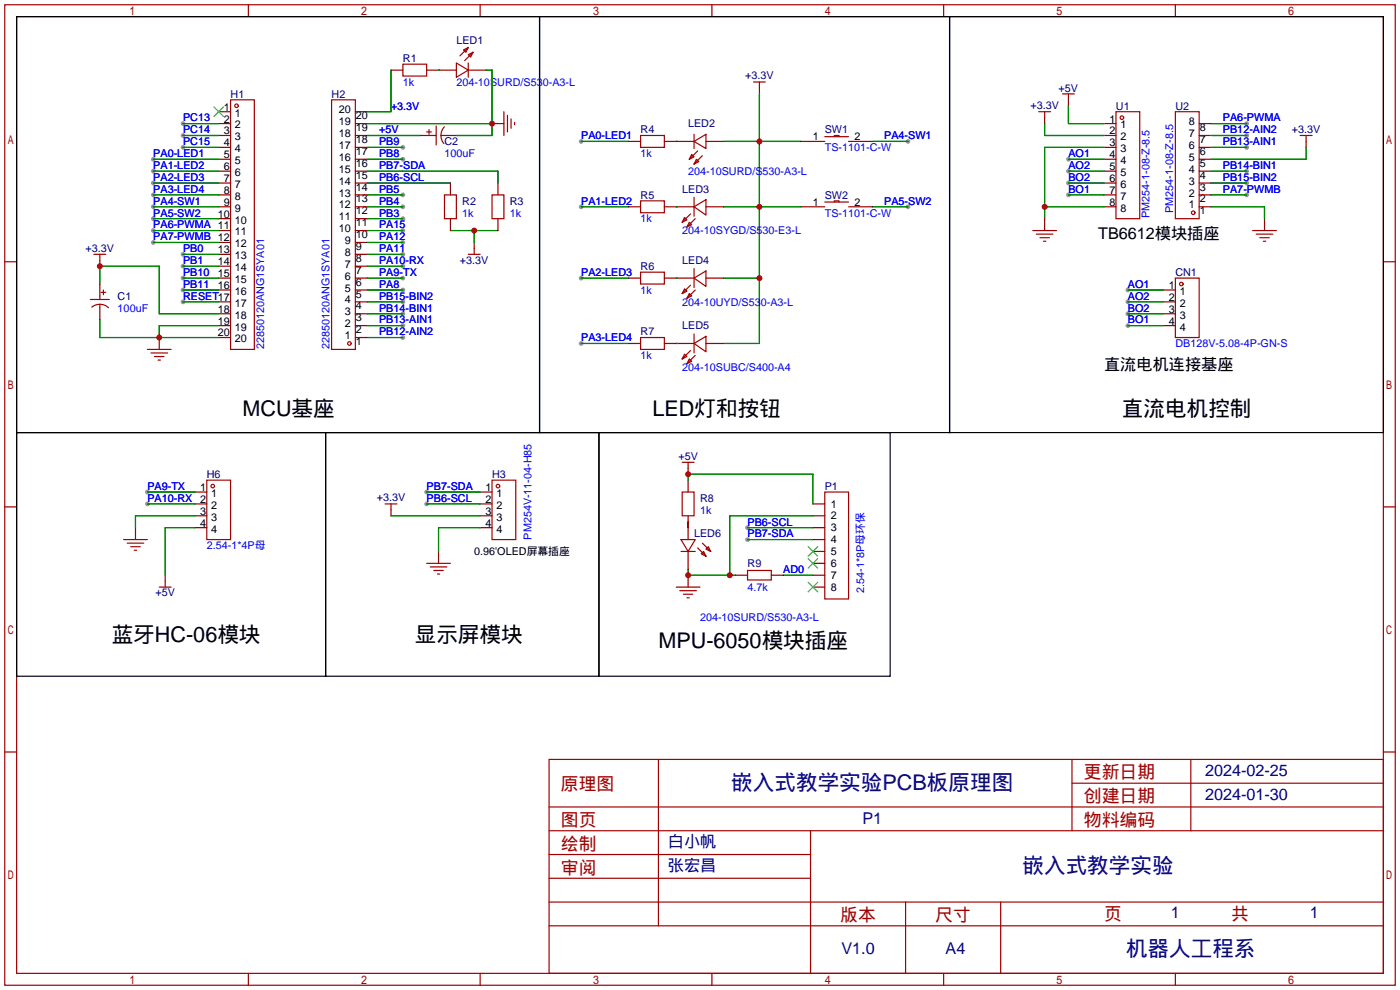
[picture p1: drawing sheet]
<svg xmlns="http://www.w3.org/2000/svg" width="299mm" height="212mm" viewBox="0 0 299 212" stroke-linecap="round" stroke-linejoin="round" font-family="sans-serif">
<g fill="#999">
<circle cx="39.1" cy="26.4" r=".51"/>
<circle cx="39.1" cy="29" r=".51"/>
<circle cx="39.1" cy="31.5" r=".51"/>
<circle cx="32.8" cy="34" r=".51"/>
<circle cx="32.8" cy="36.6" r=".51"/>
<circle cx="86.1" cy="31.5" r=".51"/>
<circle cx="86.1" cy="34" r=".51"/>
<circle cx="86.1" cy="41.7" r=".51"/>
<circle cx="86.1" cy="44.2" r=".51"/>
<circle cx="86.1" cy="46.7" r=".51"/>
<circle cx="86.1" cy="49.3" r=".51"/>
<circle cx="86.1" cy="51.8" r=".51"/>
<circle cx="86.1" cy="54.4" r=".51"/>
<circle cx="86.1" cy="56.9" r=".51"/>
<circle cx="86.1" cy="59.4" r=".51"/>
<circle cx="86.1" cy="62" r=".51"/>
<circle cx="86.1" cy="64.5" r=".51"/>
<circle cx="86.1" cy="67.1" r=".51"/>
<circle cx="86.1" cy="69.6" r=".51"/>
<circle cx="86.1" cy="72.1" r=".51"/>
<circle cx="32.8" cy="49.3" r=".51"/>
<circle cx="39.1" cy="59.4" r=".51"/>
<circle cx="39.1" cy="64.5" r=".51"/>
<circle cx="39.1" cy="62" r=".51"/>
<circle cx="39.1" cy="56.9" r=".51"/>
<circle cx="32.8" cy="51.8" r=".51"/>
<circle cx="39.1" cy="54.4" r=".51"/>
<circle cx="32.8" cy="46.7" r=".51"/>
<circle cx="32.8" cy="44.2" r=".51"/>
<circle cx="32.8" cy="41.7" r=".51"/>
<circle cx="32.8" cy="39.1" r=".51"/>
<circle cx="124.2" cy="30.2" r=".51"/>
<circle cx="124.2" cy="44.2" r=".51"/>
<circle cx="124.2" cy="59.4" r=".51"/>
<circle cx="124.2" cy="73.4" r=".51"/>
<circle cx="194.1" cy="30.2" r=".51"/>
<circle cx="194.1" cy="44.2" r=".51"/>
<circle cx="228.3" cy="34" r=".51"/>
<circle cx="228.3" cy="36.6" r=".51"/>
<circle cx="228.3" cy="39.1" r=".51"/>
<circle cx="228.3" cy="41.7" r=".51"/>
<circle cx="266.4" cy="26.4" r=".51"/>
<circle cx="266.4" cy="29" r=".51"/>
<circle cx="266.4" cy="31.5" r=".51"/>
<circle cx="266.4" cy="36.6" r=".51"/>
<circle cx="266.4" cy="39.1" r=".51"/>
<circle cx="266.4" cy="41.7" r=".51"/>
<circle cx="31.5" cy="105.2" r=".51"/>
<circle cx="31.5" cy="107.7" r=".51"/>
<circle cx="91.2" cy="107.7" r=".51"/>
<circle cx="91.2" cy="105.2" r=".51"/>
<circle cx="159.8" cy="115.3" r=".51"/>
<circle cx="159.8" cy="112.8" r=".51"/>
<circle cx="241" cy="62" r=".51"/>
<circle cx="241" cy="64.5" r=".51"/>
<circle cx="241" cy="67.1" r=".51"/>
<circle cx="241" cy="69.6" r=".51"/>
</g>
<g fill="none" stroke="#a10000" stroke-width=".25">
<path d="M1 1h297.2v209.6h-297.2zM3.6 3.6h292.1v204.4h-292.1zM53.1 1v2.6M86.1 13.7h5.1v2.6h-5.1zM97.5 13.5l2.6 1.5-2.6 1.5zM99.1 10.7l1-.5-.5 1zM100.1 11.7l1-.5-.5 1zM100.1 10.2l-1.8 1.7M100.1 13.5v3M101.1 11.2l-1.8 1.8M102.6 1v2.6M152.1 1v2.6"/>
<path d="M161 17.5h2.6M162.3 17.5v1.3M201.7 1v2.6M251.2 1v2.6M49.3 21.3h5.1v53.4h-5.1zM70.9 21.3h5v53.4h-5zM91.2 28.2h1M91.7 27.7v1M92.5 29h.7M93.2 26.9v4.1M94.2 29h.8M95 27.1a2.74 2.74 0 0 0-.2 3.6"/>
<path d="M107.7 23.9v5.1M108.5 24.6v3.6M109.2 25.4v2M110 26.2v.5M136.9 29h5.1v2.5h-5.1zM147.8 33l.5 .5-1 .5zM148.3 30.2l2.6-1.5v3.1zM148.3 28.7v3.1M148.8 34l.6 .5-1.1 .6zM149.1 32.3l-1.8 1.7M150.1 33.3l-1.8 1.8M176.3 29.2h5.1"/>
<path d="M178.3 29.2v-.2h1v.2M222 23.9h2.5M223.3 23.9v1.2M227.1 20.1h2.5M228.3 20.1v1.2M238.5 23.9h5.1v22.8h-5.1zM251.2 23.9h5.1v22.8h-5.1zM277.9 29h2.5M279.1 29v1.2M1 55.9h2.6M20.1 54.4h2.5M21.3 54.4v1.2"/>
<path d="M95 41.7h2.5v5h-2.5zM100.1 54.4h2.5M101.3 53.1v1.3M105.2 41.7h2.5v5h-2.5zM136.9 42.9h5.1v2.6h-5.1zM136.9 58.2h5.1v2.5h-5.1zM146.3 46.5l.5 .5-1 .5zM147.3 47.5l.5 .5-1 .5zM147.6 45.7l-1.8 1.8M148.3 44.2l2.6-1.5v3.3zM148.3 59.4l2.6-1.5v3.3zM148.3 42.2v4"/>
<path d="M148.3 57.4v4.1M148.6 46.7l-1.8 1.8M176.3 43.2h5.1M178.3 43.2v-.3h1v.3M220.7 49.3h5.1M221.5 50h3.5M222.2 50.8h2.1M223 51.6h.5M251.2 59.4h5.1v12.7h-5.1zM267.7 49.3h5.1M268.5 50h3.5M269.2 50.8h2.1"/>
<path d="M270 51.6h.5M295.7 55.9h2.5M19.3 64h4.1M19.6 65.6a2.74 2.74 0 0 1 3.6 .2M21.3 63.2v.8M21.3 65v.8M21.6 62.5h1M22.1 62v1M31.5 74.7h5.1M32.3 75.4h3.5M33 76.2h2.1M33.8 77h.5"/>
<path d="M136.9 72.1h5.1v2.6h-5.1zM146.3 61.7l.5 .5-1 .5zM146.3 75.7l.5 .5-1 .5zM147.3 62.7l.5 .5-1 .6zM147.3 76.7l.5 .5-1 .5zM147.6 61l-1.8 1.7M147.6 74.9l-1.8 1.8M148.3 73.4l2.6-1.5v3.3zM148.3 71.4v4M148.6 62l-1.8 1.8M148.6 75.9l-1.8 1.8M145.8 98.8h2.5"/>
<path d="M147.1 98.8v1.3M1 108.3h2.6M26.4 115.3h5.1M27.2 116.1h3.5M27.9 116.8h2.1M28.7 117.6h.5M44.2 102.6h5.1v12.7h-5.1zM82.3 107.7h2.5M83.6 107.7v1.3M105.2 102.6h5v12.7h-5zM145.5 115.3h3.1l-1.5 2.6zM145.5 117.9h3.1"/>
<path d="M145.8 105.2h2.5v5h-2.5zM149.1 117.1l1.8 1.8M149.9 118.4l.5-.5 .5 1zM150.1 116.1l1.8 1.8M150.9 117.3l.5-.5 .5 1.1zM176.3 105.2h5.1v22.8h-5.1zM295.7 108.3h2.5M34 125.5h2.6M35.3 124.2v1.3M91.2 120.4h5.1M91.9 121.2h3.6M92.7 121.9h2"/>
<path d="M93.5 122.7h.5M144.5 125.5h5.1M145.3 126.2h3.5M146 127h2.1M146.8 127.8h.5M159.8 121.9h5v2.1h-5zM1 160.7h2.6M117.3 162.3h178.4v45.7h-178.4zM117.3 177.5h178.4M117.3 172.5h178.4M140.7 162.3v35.6M173.2 177.5v30.5"/>
<path d="M229.1 162.3v15.2M229.1 167.4h66.6M254.5 162.3v15.2M295.7 160.7h2.5M117.3 182.6h55.9M117.3 197.9h178.4M117.3 192.8h178.4M117.3 187.7h55.9M193.5 192.8v15.2M213.9 192.8v15.2M53.1 208v2.6M102.6 208v2.6"/>
<path d="M152.1 208v2.6M201.7 208v2.6M251.2 208v2.6"/>
<circle cx="50.5" cy="22.6" r=".38"/>
<circle cx="239.8" cy="25.1" r=".38"/>
<circle cx="255" cy="45.5" r=".38"/>
<circle cx="74.7" cy="73.4" r=".38"/>
<circle cx="252.5" cy="60.7" r=".38"/>
<circle cx="45.5" cy="103.9" r=".38"/>
<circle cx="106.4" cy="103.9" r=".38"/>
</g>
<g fill="none" stroke="#870000" stroke-width=".25">
<path d="M83.6 15h2.5M91.2 15h6.3M100.1 15h3.8M162.3 18.8v1.3M46.7 23.9h2.6M46.7 26.4h2.6M46.7 29h2.6M46.7 31.5h2.6M46.7 34h2.6M46.7 36.6h2.6M46.7 39.1h2.6M75.9 23.9h2.6"/>
<path d="M75.9 26.4h2.6M75.9 29h2.6M75.9 31.5h2.6M75.9 34h2.6M75.9 36.6h2.6M75.9 39.1h2.6M89.9 29h2.6M95 29h2.5M96.3 39.1v2.6M105.2 26.4h2.5M106.4 39.1v2.6M134.4 30.2h2.5"/>
<path d="M142 30.2h6.3M150.9 30.2h3.8M171.2 30.2h5.1M181.4 30.2h5M223.3 25.1v1.3M228.3 21.3v1.3M236 26.4h2.5M236 29h2.5M236 31.5h2.5M236 34h2.5M236 36.6h2.5M236 39.1h2.5"/>
<path d="M256.3 26.4h2.5M256.3 29h2.5M256.3 31.5h2.5M256.3 34h2.5M256.3 36.6h2.5M256.3 39.1h2.5M279.1 30.2v1.3M21.3 55.6v1.3M46.7 41.7h2.6M46.7 44.2h2.6M46.7 46.7h2.6M46.7 49.3h2.6"/>
<path d="M46.7 51.8h2.6M46.7 54.4h2.6M46.7 56.9h2.6M46.7 59.4h2.6M75.9 41.7h2.6M75.9 44.2h2.6M75.9 46.7h2.6M75.9 49.3h2.6M75.9 51.8h2.6M75.9 54.4h2.6M75.9 56.9h2.6M75.9 59.4h2.6"/>
<path d="M96.3 46.7v2.6M101.3 51.8v1.3M106.4 46.7v2.6M134.4 44.2h2.5M134.4 59.4h2.5M142 44.2h6.3M142 59.4h6.3M150.9 44.2h3.8M150.9 59.4h3.8M171.2 44.2h5.1M181.4 44.2h5M223.3 46.7v2.6"/>
<path d="M236 41.7h2.5M236 44.2h2.5M256.3 41.7h2.5M256.3 44.2h2.5M270.3 46.7v2.6M21.3 60.7v2.5M21.3 65.8v2.5M34 72.1v2.6M46.7 62h2.6M46.7 64.5h2.6M46.7 67.1h2.6M46.7 69.6h2.6"/>
<path d="M46.7 72.1h2.6M75.9 62h2.6M75.9 64.5h2.6M75.9 67.1h2.6M75.9 69.6h2.6M75.9 72.1h2.6M134.4 73.4h2.5M142 73.4h6.3M150.9 73.4h3.8M248.7 62h2.5M248.7 64.5h2.5M248.7 67.1h2.5"/>
<path d="M248.7 69.6h2.5M29 112.8v2.5M41.7 105.2h2.5M41.7 107.7h2.5M41.7 110.2h2.5M41.7 112.8h2.5M83.6 109v1.2M93.7 117.9v2.5M102.6 105.2h2.6M102.6 107.7h2.6M102.6 110.2h2.6M102.6 112.8h2.6"/>
<path d="M147.1 100.1v1.2M147.1 102.6v2.6M147.1 110.2v5.1M147.1 117.9v3.8M173.7 107.7h2.6M173.7 110.2h2.6M173.7 112.8h2.6M173.7 115.3h2.6M173.7 117.9h2.6M35.3 122.9v1.3M147.1 122.9v2.6M157.2 122.9h2.6"/>
<path d="M164.8 122.9h2.6M173.7 120.4h2.6M173.7 122.9h2.6M173.7 125.5h2.6"/>
</g>
<path d="M45.7 22.9l2.1 2M47.8 22.9l-2.1 2M172.7 116.8l2.1 2.1M172.7 119.4l2.1 2M174.8 116.8l-2.1 2.1M174.8 119.4l-2.1 2M172.7 124.5l2.1 2M174.8 124.5l-2.1 2" fill="none" stroke="#3c3" stroke-width=".25"/>
<g fill="none" stroke="#008700" stroke-width=".25">
<path d="M83.6 15v8.9h-5.1M93.7 15h.1M103.9 15h1.3v14h-7.7M32.8 34h13.9M32.8 36.6h13.9M32.8 39.1h13.9M39.1 26.4h7.6M39.1 29h7.6M39.1 31.5h7.6M78.5 26.4h26.7M78.5 29h11.4M78.5 31.5h7.6"/>
<path d="M78.5 34h7.6M78.5 36.6h27.9v2.5M78.5 39.1h17.8M124.2 30.2h10.2M144.5 30.2h.1M154.7 30.2h16.5M162.3 20.1v53.3h-7.6M186.4 30.2h7.7M223.3 26.4v2.6h12.7M228.3 22.6v3.8h7.7M228.3 34h7.7M228.3 36.6h7.7"/>
<path d="M228.3 39.1h7.7M236 31.5h-12.7v15.2M258.8 26.4h7.6M258.8 29h7.6M258.8 31.5h7.6M258.8 36.6h7.6M258.8 39.1h7.6M279.1 31.5v2.5h-20.3M32.8 41.7h13.9M32.8 44.2h13.9M32.8 46.7h13.9M32.8 49.3h13.9"/>
<path d="M32.8 51.8h13.9M39.1 54.4h7.6M39.1 56.9h7.6M39.1 59.4h7.6M78.5 41.7h7.6M78.5 44.2h7.6M78.5 46.7h7.6M78.5 49.3h7.6M78.5 51.8h7.6M78.5 54.4h7.6M78.5 56.9h7.6M78.5 59.4h7.6"/>
<path d="M96.3 49.3h10.1M101.3 49.3v2.5M124.2 44.2h10.2M124.2 59.4h10.2M144.5 44.2h.1M144.5 59.4h.1M154.7 44.2h16.5M154.7 59.4h7.6M186.4 44.2h7.7M223.3 44.2h12.7M228.3 41.7h7.7M258.8 41.7h7.6"/>
<path d="M258.8 44.2h11.5v2.5M21.3 60.7v-3.8h12.7v10.2h12.7M21.3 68.3v3.8h25.4M39.1 62h7.6M39.1 64.5h7.6M46.7 69.6h-12.7v2.5M78.5 62h7.6M78.5 64.5h7.6M78.5 67.1h7.6M78.5 69.6h7.6M78.5 72.1h7.6M124.2 73.4h10.2"/>
<path d="M144.5 73.4h.1M241 62h7.7M241 64.5h7.7M241 67.1h7.7M241 69.6h7.7M31.5 105.2h10.2M31.5 107.7h10.2M41.7 110.2h-12.7v2.6M41.7 112.8h-6.4v10.1M83.6 110.2h19M91.2 105.2h11.4M91.2 107.7h11.4"/>
<path d="M102.6 112.8h-8.9v5.1M147.1 102.6v-1.3h26.6v6.4M147.1 111.5v1.3M159.8 115.3h13.9M159.8 112.8h13.9M173.7 110.2h-17.7v12.7M147.1 121.7v1.2h10.1M167.4 122.9h6.3"/>
</g>
<path d="M3.6 3.6h111.7v88.9h-111.7zM115.3 3.6h87.6v88.9h-87.6zM202.9 3.6h92.8v88.9h-92.8zM3.6 92.5h66v52h-66zM69.6 92.5h58.4v52h-58.4zM128 92.5h62.2v52h-62.2z" fill="none" stroke="#000" stroke-width=".25"/>
<g fill="#c00">
<circle cx="162.3" cy="30.2" r=".63"/>
<circle cx="162.3" cy="44.2" r=".63"/>
<circle cx="162.3" cy="59.4" r=".63"/>
<circle cx="223.3" cy="44.2" r=".63"/>
<circle cx="156" cy="122.9" r=".63"/>
<circle cx="147.1" cy="122.9" r=".63"/>
<circle cx="101.3" cy="49.3" r=".63"/>
<circle cx="34" cy="72.1" r=".63"/>
<circle cx="21.3" cy="56.9" r=".63"/>
<circle cx="147.1" cy="101.3" r=".63"/>
<circle cx="105.2" cy="26.4" r=".63"/>
</g>
<g font-size="4.6">
<text x="51.8" y="89">MCU基座</text>
<text x="139.4" y="89">LED灯和按钮</text>
<text x="239.8" y="89">直流电机控制</text>
<text x="23.9" y="137.3">蓝牙HC-06模块</text>
<text x="88.6" y="137.3">显示屏模块</text>
<text x="140.7" y="138.5">MPU-6050模块插座</text>
</g>
<g font-size="4.6" fill="#000080">
<text x="156.3" y="168.8">嵌入式教学实验PCB板原理图</text>
<text x="218.5" y="186.6">嵌入式教学实验</text>
<text x="240.7" y="204.3">机器人工程系</text>
</g>
<g font-size="3.8" fill="#a00000">
<text x="231.6" y="166.4">更新日期</text>
<text x="119.9" y="168.9">原理图</text>
<text x="231.6" y="171.5">创建日期</text>
<text x="119.9" y="176.5">图页</text>
<text x="231.6" y="176.5">物料编码</text>
<text x="119.9" y="181.6">绘制</text>
<text x="119.9" y="186.7">审阅</text>
<text x="179.6" y="196.9">版本</text>
<text x="199.9" y="196.9">尺寸</text>
<text x="236" y="196.6">页</text>
<text x="263.1" y="196.6">共</text>
</g>
<g font-size="3.5">
<text x="234.7" y="51.1">TB6612模块插座</text>
<text x="236" y="79.1">直流电机连接基座</text>
</g>
<g font-size="3.5" fill="#000080">
<text x="257.6" y="165.9">2024-02-25</text>
<text x="257.6" y="171">2024-01-30</text>
<text x="184.3" y="176">P1</text>
<text x="142.7" y="181.1">白小帆</text>
<text x="142.7" y="186.2">张宏昌</text>
<text x="250.2" y="196.1">1</text>
<text x="280" y="196.1">1</text>
<text x="179.8" y="204">V1.0</text>
<text x="202.1" y="204">A4</text>
</g>
<g font-size="2.3" fill="#000080">
<text x="97.5" y="9.4">LED1</text>
<text x="86.1" y="13.3">R1</text>
<text x="159.3" y="16.9">+3.3V</text>
<text x="49.3" y="20.9">H1</text>
<text x="70.9" y="20.9">H2</text>
<text x="220.2" y="23.3">+3.3V</text>
<text x="226.3" y="19.6">+5V</text>
<text x="238.5" y="23.4">U1</text>
<text x="251.2" y="23.4">U2</text>
<text x="136.9" y="28.5">R4</text>
<text x="147.1" y="27.2">LED2</text>
<text x="176.3" y="28.5">SW1</text>
<text x="276.1" y="28.5">+3.3V</text>
<text x="95" y="31">C2</text>
<text x="145.8" y="41.2">LED3</text>
<text x="98.8" y="43.7">R2</text>
<text x="109" y="43.7">R3</text>
<text x="136.9" y="42.5">R5</text>
<text x="176.3" y="42.5">SW2</text>
<text x="18.3" y="53.8">+3.3V</text>
<text x="98.3" y="56.3">+3.3V</text>
<text x="136.9" y="57.7">R6</text>
<text x="145.8" y="56.4">LED4</text>
<text x="251.2" y="59">CN1</text>
<text x="25.1" y="64.1">C1</text>
<text x="136.9" y="71.7">R7</text>
<text x="145.8" y="70.4">LED5</text>
<text x="145" y="98.2">+5V</text>
<text x="44.2" y="102.2">H6</text>
<text x="80.5" y="107.1">+3.3V</text>
<text x="105.2" y="102.2">H3</text>
<text x="149.6" y="107.2">R8</text>
<text x="176.3" y="104.7">P1</text>
<text x="148.3" y="114.9">LED6</text>
<text x="159.8" y="121.2">R9</text>
<text x="33.2" y="127.3">+5V</text>
</g>
<g font-size="2.3">
<text x="47.9" y="23.6">1</text>
<text x="47.9" y="26.2">2</text>
<text x="47.9" y="28.7">3</text>
<text x="50.2" y="24.9">1</text>
<text x="50.2" y="27.5">2</text>
<text x="50.2" y="30">3</text>
<text x="72.4" y="29.3">18</text>
<text x="72.4" y="26.8">19</text>
<text x="72.4" y="24.2">20</text>
<text x="76.1" y="28">19</text>
<text x="76.1" y="25.5">20</text>
<text x="173.7" y="30">1</text>
<text x="182.6" y="30">2</text>
<text x="237.1" y="26.2">1</text>
<text x="237.1" y="28.7">2</text>
<text x="239.4" y="27.5">1</text>
<text x="239.4" y="30">2</text>
<text x="254.1" y="29.3">7</text>
<text x="254.1" y="26.8">8</text>
<text x="256.4" y="28">8</text>
<text x="47.9" y="31.3">4</text>
<text x="47.9" y="33.8">5</text>
<text x="50.2" y="32.5">4</text>
<text x="50.2" y="35.1">5</text>
<text x="72.4" y="34.4">16</text>
<text x="72.4" y="31.8">17</text>
<text x="76.1" y="35.7">16</text>
<text x="76.1" y="33.1">17</text>
<text x="76.1" y="30.6">18</text>
<text x="237.1" y="31.3">3</text>
<text x="237.1" y="33.8">4</text>
<text x="239.4" y="32.5">3</text>
<text x="239.4" y="35.1">4</text>
<text x="254.1" y="34.4">5</text>
<text x="254.1" y="31.8">6</text>
<text x="256.4" y="35.7">5</text>
<text x="256.4" y="33.1">6</text>
<text x="256.4" y="30.6">7</text>
<text x="47.9" y="36.3">6</text>
<text x="47.9" y="38.9">7</text>
<text x="47.9" y="41.4">8</text>
<text x="50.2" y="37.6">6</text>
<text x="50.2" y="40.2">7</text>
<text x="72.4" y="39.5">14</text>
<text x="72.4" y="36.9">15</text>
<text x="76.1" y="40.7">14</text>
<text x="76.1" y="38.2">15</text>
<text x="237.1" y="36.3">5</text>
<text x="237.1" y="38.9">6</text>
<text x="237.1" y="41.4">7</text>
<text x="239.4" y="37.6">5</text>
<text x="239.4" y="40.2">6</text>
<text x="254.1" y="39.5">3</text>
<text x="254.1" y="36.9">4</text>
<text x="256.4" y="40.7">3</text>
<text x="256.4" y="38.2">4</text>
<text x="46.6" y="46.5">10</text>
<text x="47.9" y="44">9</text>
<text x="50.2" y="42.7">8</text>
<text x="50.2" y="45.2">9</text>
<text x="50.2" y="47.8">10</text>
<text x="72.4" y="47.1">11</text>
<text x="72.4" y="44.5">12</text>
<text x="72.4" y="42">13</text>
<text x="76.1" y="45.8">12</text>
<text x="76.1" y="43.3">13</text>
<text x="173.7" y="44">1</text>
<text x="182.6" y="44">2</text>
<text x="237.1" y="44">8</text>
<text x="239.4" y="42.7">7</text>
<text x="239.4" y="45.2">8</text>
<text x="254.1" y="44.5">1</text>
<text x="254.1" y="42">2</text>
<text x="256.4" y="45.8">1</text>
<text x="256.4" y="43.3">2</text>
<text x="50.2" y="50.3">11</text>
<text x="50.2" y="52.9">12</text>
<text x="72.4" y="49.6">10</text>
<text x="73.7" y="52.2">9</text>
<text x="76.1" y="53.4">9</text>
<text x="76.1" y="50.9">10</text>
<text x="76.1" y="48.4">11</text>
<text x="46.6" y="54.1">13</text>
<text x="46.6" y="56.7">14</text>
<text x="46.6" y="59.2">15</text>
<text x="50.2" y="55.4">13</text>
<text x="50.2" y="57.9">14</text>
<text x="73.7" y="59.8">6</text>
<text x="73.7" y="57.2">7</text>
<text x="73.7" y="54.7">8</text>
<text x="76.1" y="58.5">7</text>
<text x="76.1" y="56">8</text>
<text x="46.6" y="61.7">16</text>
<text x="50.2" y="60.5">15</text>
<text x="50.2" y="63">16</text>
<text x="50.2" y="65.6">17</text>
<text x="73.7" y="64.9">4</text>
<text x="73.7" y="62.3">5</text>
<text x="76.1" y="63.6">5</text>
<text x="76.1" y="61.1">6</text>
<text x="249.8" y="61.7">1</text>
<text x="249.8" y="64.3">2</text>
<text x="252.1" y="63">1</text>
<text x="252.1" y="65.6">2</text>
<text x="46.6" y="66.8">18</text>
<text x="46.6" y="69.4">19</text>
<text x="46.6" y="71.9">20</text>
<text x="50.2" y="68.1">18</text>
<text x="50.2" y="70.6">19</text>
<text x="73.7" y="69.9">2</text>
<text x="73.7" y="67.4">3</text>
<text x="76.1" y="71.2">2</text>
<text x="76.1" y="68.7">3</text>
<text x="76.1" y="66.1">4</text>
<text x="249.8" y="66.8">3</text>
<text x="249.8" y="69.4">4</text>
<text x="252.1" y="68.1">3</text>
<text x="252.1" y="70.6">4</text>
<text x="50.2" y="73.2">20</text>
<text x="73.7" y="72.5">1</text>
<text x="76.1" y="73.8">1</text>
<text x="42.8" y="104.9">1</text>
<text x="42.8" y="107.5">2</text>
<text x="45.1" y="106.2">1</text>
<text x="103.7" y="104.9">1</text>
<text x="103.7" y="107.5">2</text>
<text x="106.1" y="106.2">1</text>
<text x="42.8" y="110">3</text>
<text x="42.8" y="112.5">4</text>
<text x="45.1" y="108.7">2</text>
<text x="45.1" y="111.3">3</text>
<text x="45.1" y="113.8">4</text>
<text x="103.7" y="110">3</text>
<text x="103.7" y="112.5">4</text>
<text x="106.1" y="108.7">2</text>
<text x="106.1" y="111.3">3</text>
<text x="106.1" y="113.8">4</text>
<text x="177.5" y="108.5">1</text>
<text x="177.5" y="111">2</text>
<text x="177.5" y="113.6">3</text>
<text x="101.3" y="118.7">0.96'OLED屏幕插座</text>
<text x="177.5" y="116.1">4</text>
<text x="177.5" y="118.6">5</text>
<text x="177.5" y="121.2">6</text>
<text x="177.5" y="123.7">7</text>
<text x="177.5" y="126.3">8</text>
</g>
<g font-size="2.3" fill="#00f">
<text x="83.6" y="23.4">+3.3V</text>
<text x="86.1" y="18.3">1k</text>
<text x="97.5" y="18.3">204-10SURD/S530-A3-L</text>
<text x="39.1" y="26">PC13</text>
<text x="39.1" y="28.5">PC14</text>
<text x="81" y="28.5">+5V</text>
<text x="124.2" y="29.8">PA0-LED1</text>
<text x="189" y="29.8">PA4-SW1</text>
<text x="261.4" y="26">PA6-PWMA</text>
<text x="261.4" y="28.5">PB12-AIN2</text>
<text x="32.8" y="33.6">PA0-LED1</text>
<text x="39.1" y="31">PC15</text>
<text x="81" y="31">PB9</text>
<text x="81" y="33.6">PB8</text>
<text x="95" y="33.6">100uF</text>
<text x="136.9" y="33.6">1k</text>
<text x="176.3" y="32.3">TS-1101-C-W</text>
<text x="228.3" y="33.6">AO1</text>
<text x="261.4" y="31">PB13-AIN1</text>
<text x="32.8" y="36.1">PA1-LED2</text>
<text x="32.8" y="41.2">PA3-LED4</text>
<text x="32.8" y="38.7">PA2-LED3</text>
<text x="81" y="36.1">PB7-SDA</text>
<text x="81" y="38.7">PB6-SCL</text>
<text x="81" y="41.2">PB5</text>
<text x="147.1" y="37.4">204-10SURD/S530-A3-L</text>
<text x="228.3" y="36.1">AO2</text>
<text x="228.3" y="38.7">BO2</text>
<text x="228.3" y="41.2">BO1</text>
<text x="261.4" y="36.1">PB14-BIN1</text>
<text x="261.4" y="38.7">PB15-BIN2</text>
<text x="261.4" y="41.2">PA7-PWMB</text>
<text x="32.8" y="46.3">PA5-SW2</text>
<text x="32.8" y="43.7">PA4-SW1</text>
<text x="81" y="43.7">PB4</text>
<text x="81" y="46.3">PB3</text>
<text x="98.8" y="46.3">1k</text>
<text x="109" y="46.3">1k</text>
<text x="124.2" y="43.7">PA1-LED2</text>
<text x="136.9" y="47.5">1k</text>
<text x="176.3" y="46.3">TS-1101-C-W</text>
<text x="189" y="43.7">PA5-SW2</text>
<text x="245.7" y="46.5" transform="rotate(-90 245.7 46.5)">PM254-1-08-Z-8.5</text>
<text x="250.7" y="45.5" transform="rotate(-90 250.7 45.5)">PM254-1-08-Z-8.5</text>
<text x="32.8" y="48.8">PA6-PWMA 11</text>
<text x="32.8" y="51.4">PA7-PWMB 12</text>
<text x="39.1" y="53.9">PB0</text>
<text x="81" y="48.8">PA15</text>
<text x="81" y="51.4">PA12</text>
<text x="81" y="53.9">PA11</text>
<text x="145.8" y="50.1">204-10SYGD/S530-E3-L</text>
<text x="39.1" y="59">PB10</text>
<text x="39.1" y="56.4">PB1</text>
<text x="81" y="56.4">PA10-RX</text>
<text x="81" y="59">PA9-TX</text>
<text x="124.2" y="59">PA2-LED3</text>
<text x="39.1" y="64.1">RESET17</text>
<text x="39.1" y="61.5">PB11</text>
<text x="81" y="61.5">PA8</text>
<text x="81" y="64.1">PB15-BIN2</text>
<text x="136.9" y="62.8">1k</text>
<text x="145.8" y="65.3">204-10UYD/S530-A3-L</text>
<text x="241" y="61.5">AO1</text>
<text x="241" y="64.1">AO2</text>
<text x="25.1" y="66.6">100uF</text>
<text x="81" y="66.6">PB14-BIN1</text>
<text x="81" y="69.1">PB13-AIN1</text>
<text x="81" y="71.7">PB12-AIN2</text>
<text x="241" y="66.6">BO2</text>
<text x="241" y="69.1">BO1</text>
<text x="56.4" y="74.7" transform="rotate(-90 56.4 74.7)">22850120ANG1SYA01</text>
<text x="70.4" y="74.7" transform="rotate(-90 70.4 74.7)">22850120ANG1SYA01</text>
<text x="124.2" y="72.9">PA3-LED4</text>
<text x="136.9" y="76.8">1k</text>
<text x="251.2" y="74.2">DB128V-5.08-4P-GN-S</text>
<text x="145.8" y="79.3">204-10SUBC/S400-A4</text>
<text x="31.5" y="104.7">PA9-TX</text>
<text x="31.5" y="107.2">PA10-RX</text>
<text x="91.2" y="107.2">PB6-SCL</text>
<text x="91.2" y="104.7">PB7-SDA</text>
<text x="149.6" y="109.8">1k</text>
<text x="159.8" y="112.3">PB6-SCL</text>
<text x="44.2" y="117.4">2.54-1*4P母</text>
<text x="113.6" y="115.3" transform="rotate(-90 113.6 115.3)">PM254V-11-04-H85</text>
<text x="159.8" y="114.9">PB7-SDA</text>
<text x="167.4" y="122.5">AD0</text>
<text x="159.8" y="126.3">4.7k</text>
<text x="184.7" y="126.7" transform="rotate(-90 184.7 126.7)">2.54-1*8P母环保</text>
<text x="149.6" y="132.6">204-10SURD/S530-A3-L</text>
</g>
</svg>
